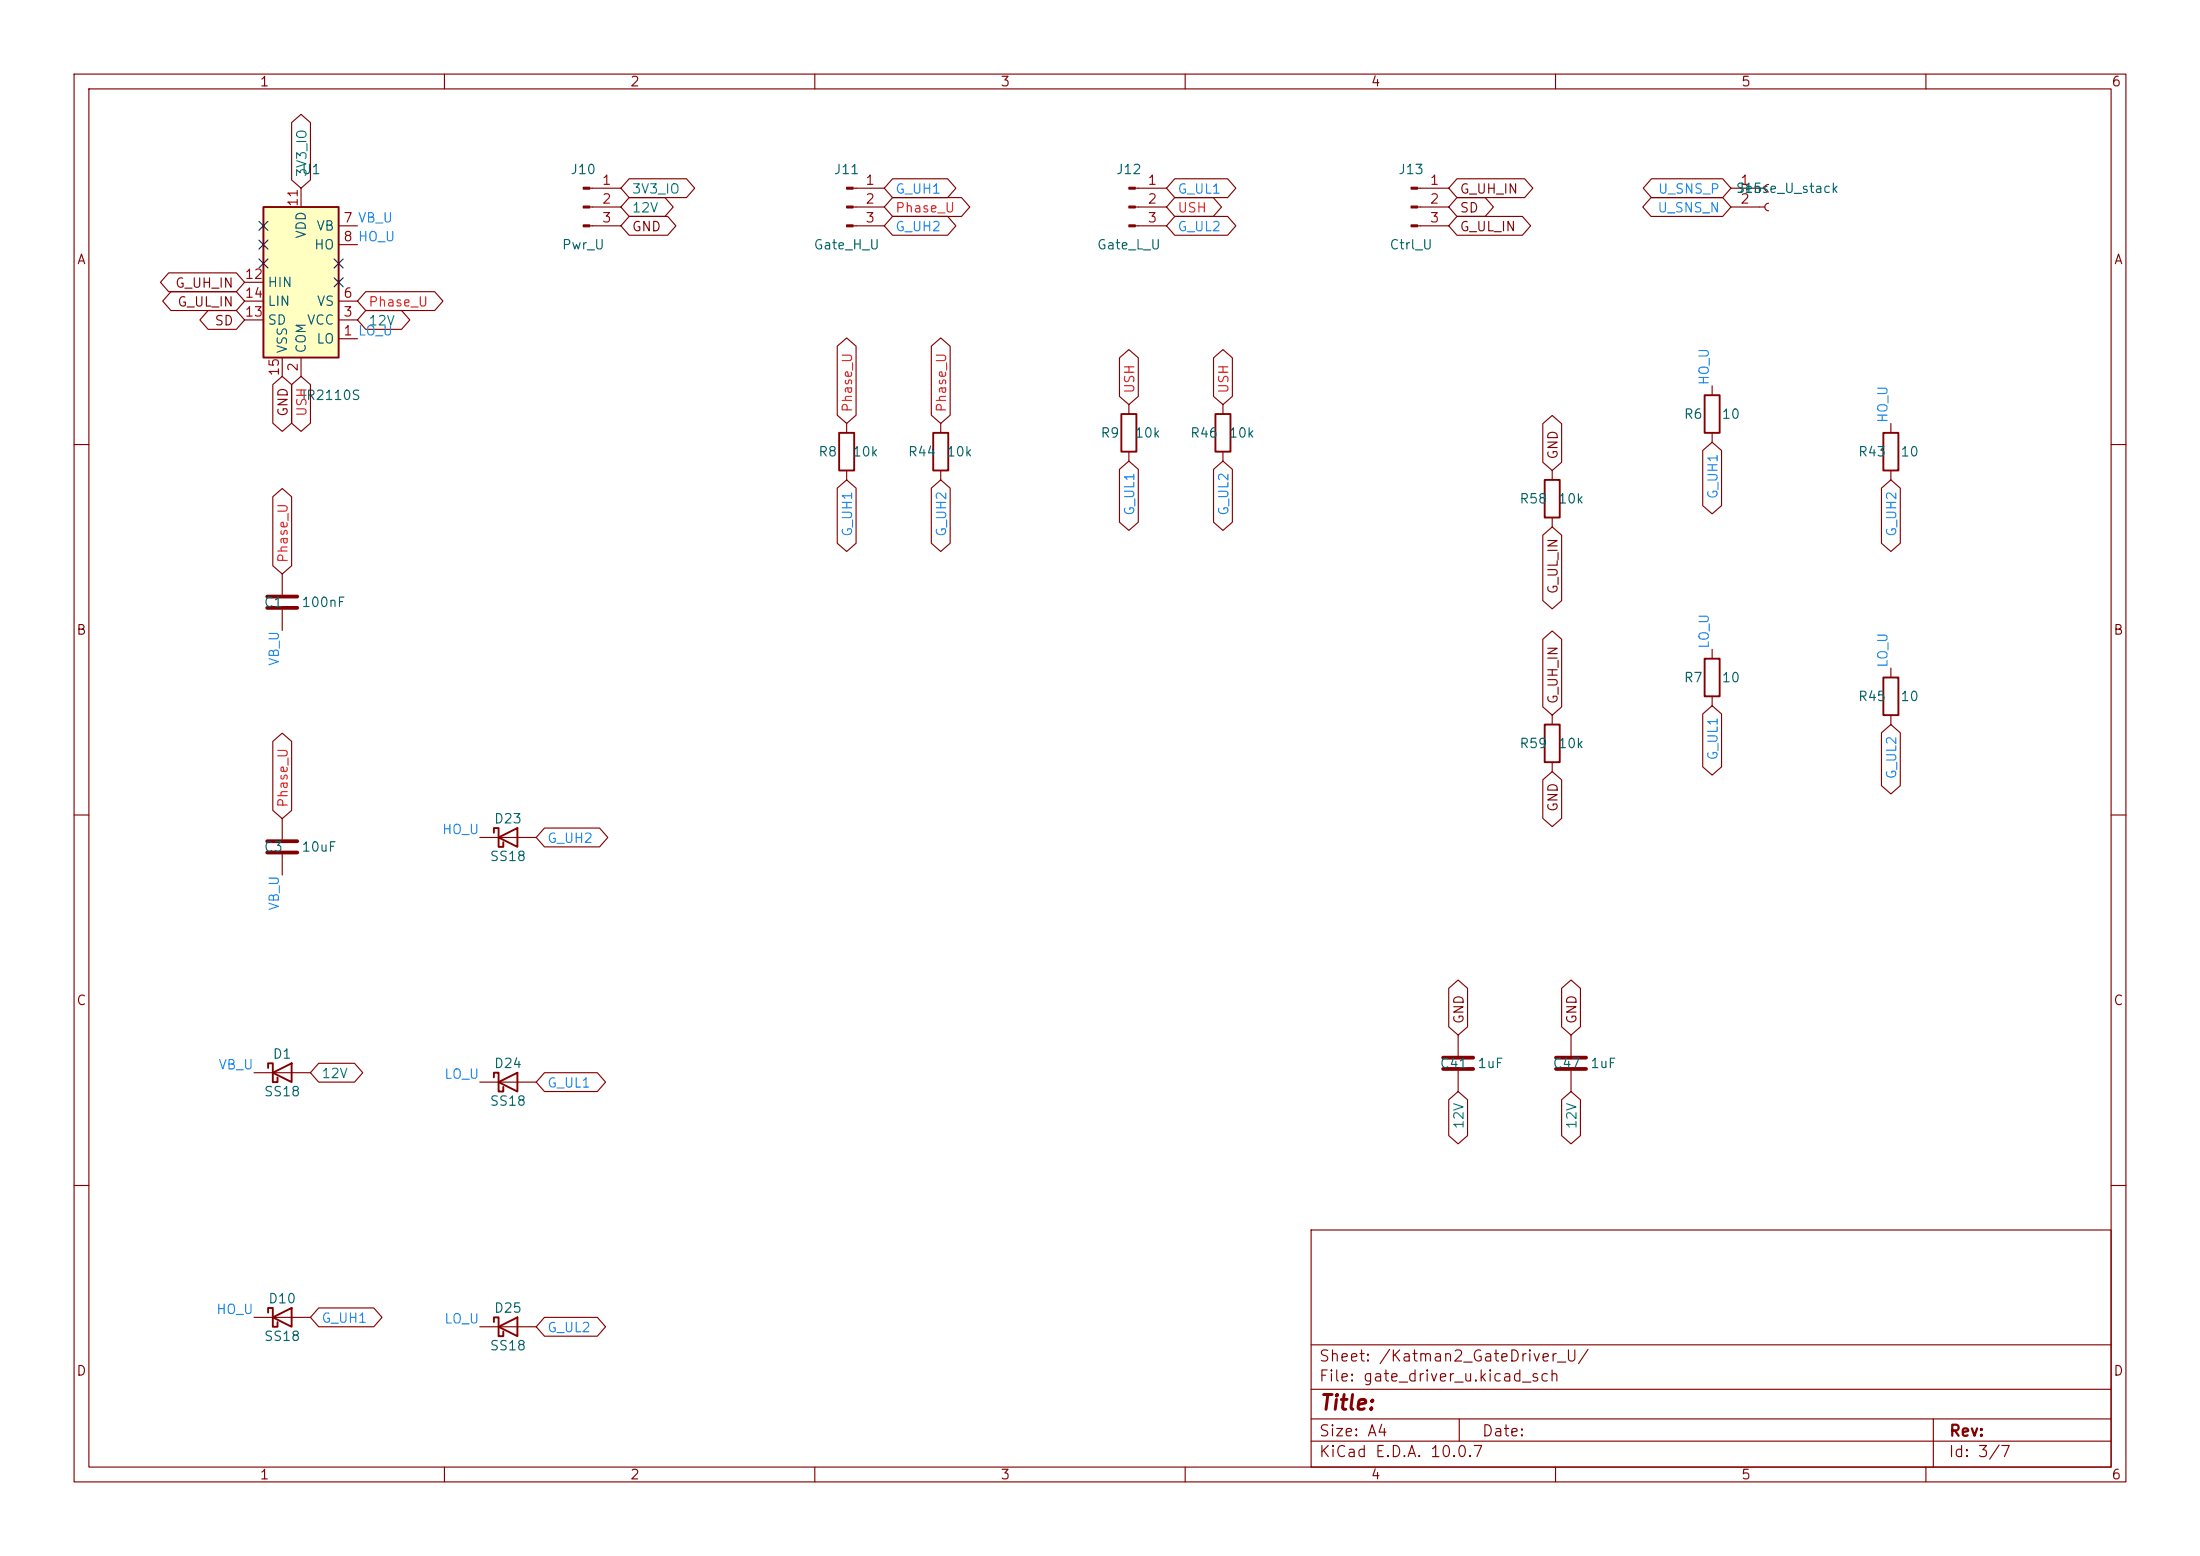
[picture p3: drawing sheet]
<svg xmlns="http://www.w3.org/2000/svg" width="297mm" height="210mm" viewBox="0 0 297 210" stroke-linecap="round" stroke-linejoin="round" font-family="sans-serif">
<g fill="none" stroke="#840000" stroke-width=".15">
<path d="M10 10h277v190h-277zM12 12h273v186h-273zM60 10v2M110 10v2M160 10v2M210 10v2M260 10v2M79.6 25.4h4.2M79.6 27.9h4.2M79.6 30.5h4.2M153.3 25.4h4.2M153.3 27.9h4.2"/>
<path d="M153.3 30.5h4.2M10 60h2M285 60h2M10 110h2M285 110h2M10 160h2M177 166h108v32h-108zM285 160h2M60 198v2M110 198v2M160 198v2M177 194.5h108"/>
<path d="M177 191.5h108M177 187.5h108M177 181.5h108M197 191.5v3M210 198v2M260 198v2M261 191.5v6.5"/>
</g>
<g fill="#840000" stroke="#840000" stroke-width=".15">
<path d="M78.7 25.3h.9v.2h-.9z"/>
<path d="M78.7 27.8h.9v.3h-.9z"/>
<path d="M78.7 30.4h.9v.2h-.9z"/>
<path d="M152.4 25.3h.9v.2h-.9z"/>
<path d="M152.4 27.8h.9v.3h-.9z"/>
<path d="M152.4 30.4h.9v.2h-.9z"/>
</g>
<path d="M35.6 27.9h10.1v20.4h-10.1z" fill="#ffffc2"/>
<g fill="none" stroke="#840000" stroke-width=".25">
<path d="M35.6 27.9h10.1v20.4h-10.1zM113.3 58.4h2v5.1h-2zM126 58.4h2v5.1h-2zM151.4 55.9h2v5.1h-2zM164.1 55.9h2v5.1h-2zM230.1 53.3h2.1v5.1h-2.1zM254.3 58.4h2v5.1h-2zM208.5 64.8h2.1v5.1h-2.1zM208.5 97.8h2.1v5.1h-2.1zM230.1 88.9h2.1v5.1h-2.1zM254.3 91.4h2v5.1h-2zM66.7 112.4v-.6h.6v2.5h.6v-.6"/>
<path d="M67.3 113l2.5-1.2v2.5zM36.2 144.1v-.6h.6v2.6h.7v-.7M36.8 144.8l2.6-1.3v2.6zM66.7 145.4v-.6h.6v2.5h.6v-.6M67.3 146.1l2.5-1.3v2.5zM36.2 177.2v-.7h.6v2.6h.7v-.7M36.8 177.8l2.6-1.3v2.6zM66.7 178.4v-.6h.6v2.5h.6v-.6M67.3 179.1l2.5-1.3v2.5z"/>
</g>
<g fill="none" stroke="#840000" stroke-width=".15">
<path d="M39.4 16.5l1.2-1.1 1.3 1.1v7.8l-1.3 1.1-1.2-1.1zM22.8 36.8h9.1l1.1 1.3-1.1 1.3h-9.1l-1.1-1.3zM23.1 39.4h8.8l1.1 1.2-1.1 1.3h-8.8l-1.1-1.3zM33 38.1h2.6M40.6 25.4v2.5M45.7 30.5h2.6M45.7 33h2.6M49.4 39.4h9.3l1.1 1.2-1.1 1.3h-9.3l-1.1-1.3zM84.9 29.2h5.2l1.1 1.3-1.1 1.3h-5.2l-1.1-1.3zM84.9 26.7h4.9l1.1 1.2-1.1 1.3h-4.9l-1.1-1.3zM84.9 24.1h7.8l1.1 1.3-1.1 1.3h-7.8l-1.1-1.3zM115.2 30.5h4.2"/>
<path d="M115.2 25.4h4.2M115.2 27.9h4.2M120.5 26.7h9.3l1.1 1.2-1.1 1.3h-9.3l-1.1-1.3zM120.5 29.2h7.4l1.1 1.3-1.1 1.3h-7.4l-1.1-1.3zM120.5 24.1h7.4l1.1 1.3-1.1 1.3h-7.4l-1.1-1.3zM158.6 24.1h7.1l1.1 1.3-1.1 1.3h-7.1l-1.1-1.3zM158.6 26.7h5.2l1.1 1.2-1.1 1.3h-5.2l-1.1-1.3zM158.6 29.2h7.1l1.1 1.3-1.1 1.3h-7.1l-1.1-1.3zM191.4 30.5h4.2M191.4 25.4h4.2M191.4 27.9h4.2M196.7 24.1h9.1l1.1 1.3-1.1 1.3h-9.1l-1.1-1.3z"/>
<path d="M196.7 26.7h3.8l1.1 1.2-1.1 1.3h-3.8l-1.1-1.3zM196.7 29.2h8.8l1.1 1.3-1.1 1.3h-8.8l-1.1-1.3zM222.9 26.7h9.7l1.1 1.2-1.1 1.3h-9.7l-1.1-1.3zM222.9 24.1h9.7l1.1 1.3-1.1 1.3h-9.7l-1.1-1.3zM233.7 25.4h4.6M233.7 27.9h4.6M238.8 24.9a.51 .51 0 0 0-.5 .5 .51 .51 0 0 0 .5 .5M238.8 27.4a.51 .51 0 0 0-.5 .5 .51 .51 0 0 0 .5 .5M28.1 41.9h3.8l1.1 1.3-1.1 1.3h-3.8l-1.1-1.3zM33 43.2h2.6M33 40.6h2.6M36.8 51.9l1.3-1.1 1.3 1.1v5.2l-1.3 1.1-1.3-1.1z"/>
<path d="M38.1 48.3v2.5M39.4 51.9l1.2-1.1 1.3 1.1v5.2l-1.3 1.1-1.2-1.1zM40.6 48.3v2.5M45.7 45.7h2.6M45.7 43.2h2.6M45.7 40.6h2.6M49.4 41.9h4.8l1.1 1.3-1.1 1.3h-4.8l-1.1-1.3zM113 46.7l1.3-1.1 1.3 1.1v9.3l-1.3 1.2-1.3-1.2zM114.3 57.2v1.2M125.7 46.7l1.3-1.1 1.3 1.1v9.3l-1.3 1.2-1.3-1.2zM127 57.2v1.2M151.1 48.3l1.3-1.1 1.3 1.1v5.2l-1.3 1.1-1.3-1.1z"/>
<path d="M152.4 54.6v1.3M163.8 48.3l1.3-1.1 1.3 1.1v5.2l-1.3 1.1-1.3-1.1zM165.1 54.6v1.3M208.3 57.2l1.2-1.1 1.3 1.1v5.2l-1.3 1.1-1.2-1.1zM231.1 52.1v1.2M231.1 58.4v1.3M255.3 57.2v1.2M36.8 67l1.3-1.1 1.3 1.1v9.4l-1.3 1.1-1.3-1.1zM38.1 77.5v2.8M113 65.9l1.3-1.1 1.3 1.1v7.4l-1.3 1.1-1.3-1.1zM114.3 63.5v1.3M125.7 65.9l1.3-1.1 1.3 1.1v7.4l-1.3 1.1-1.3-1.1z"/>
<path d="M127 63.5v1.3M151.1 63.3l1.3-1.1 1.3 1.1v7.2l-1.3 1.1-1.3-1.1zM152.4 61v1.2M163.8 63.3l1.3-1.1 1.3 1.1v7.2l-1.3 1.1-1.3-1.1zM165.1 61v1.2M208.3 72.2l1.2-1.1 1.3 1.1v8.9l-1.3 1.1-1.2-1.1zM209.5 63.5v1.3M209.5 69.9v1.2M229.9 60.8l1.2-1.1 1.3 1.1v7.4l-1.3 1.2-1.2-1.2zM254 65.9l1.3-1.1 1.2 1.1v7.4l-1.2 1.1-1.3-1.1zM255.3 63.5v1.3M38.1 82.3v2.8"/>
<path d="M208.3 86.3l1.2-1.1 1.3 1.1v9.1l-1.3 1.1-1.2-1.1zM209.5 96.5v1.3M229.9 96.4l1.2-1.1 1.3 1.1v7.1l-1.3 1.1-1.2-1.1zM231.1 87.6v1.3M231.1 94v1.3M254 98.9l1.3-1.1 1.2 1.1v7.1l-1.2 1.2-1.3-1.2zM255.3 90.2v1.2M255.3 96.5v1.3M36.8 100.1l1.3-1.1 1.3 1.1v9.3l-1.3 1.1-1.3-1.1zM38.1 110.5v2.8M38.1 115.3v2.8M64.8 113h7.6"/>
<path d="M73.5 111.8h7.4l1.2 1.2-1.2 1.3h-7.4l-1.1-1.3zM208.3 105.3l1.2-1.2 1.3 1.2v5.2l-1.3 1.1-1.2-1.1zM209.5 102.9v1.2M195.6 133.4l1.2-1.1 1.3 1.1v5.2l-1.3 1.1-1.2-1.1zM196.8 139.7v2.8M210.8 133.4l1.3-1.1 1.3 1.1v5.2l-1.3 1.1-1.3-1.1zM212.1 139.7v2.8M34.3 144.8h7.6M43 143.5h4.9l1.1 1.3-1.1 1.3h-4.9l-1.1-1.3zM64.8 146.1h7.6M73.5 144.8h7.1l1.2 1.3-1.2 1.2h-7.1l-1.1-1.2zM195.6 148.4l1.2-1.1 1.3 1.1v4.9l-1.3 1.1-1.2-1.1z"/>
<path d="M196.8 144.5v2.8M210.8 148.4l1.3-1.1 1.3 1.1v4.9l-1.3 1.1-1.3-1.1zM212.1 144.5v2.8M34.3 177.8h7.6M43 176.5h7.5l1.1 1.3-1.1 1.3h-7.5l-1.1-1.3zM64.8 179.1h7.6M73.5 177.8h7.1l1.2 1.3-1.2 1.2h-7.1l-1.1-1.2z"/>
</g>
<g fill="#840000" stroke="#840000" stroke-width=".15">
<path d="M114.3 25.3h.9v.2h-.9z"/>
<path d="M114.3 27.8h.9v.3h-.9z"/>
<path d="M114.3 30.4h.9v.2h-.9z"/>
<path d="M190.5 25.3h.9v.2h-.9z"/>
<path d="M190.5 27.8h.9v.3h-.9z"/>
<path d="M190.5 30.4h.9v.2h-.9z"/>
</g>
<path d="M36.1 80.5h4M36.1 82h4M36.1 113.5h4M36.1 115.1h4M194.8 142.7h4.1M194.8 144.3h4.1M210.1 142.7h4M210.1 144.3h4" fill="none" stroke="#840000" stroke-width=".51"/>
<path d="M35 29.9l1.2 1.2M35 35l1.2 1.2M35 32.4l1.2 1.2M36.2 29.9l-1.2 1.2M36.2 35l-1.2 1.2M36.2 32.4l-1.2 1.2M45.1 37.5l1.2 1.2M45.1 35l1.2 1.2M46.3 37.5l-1.2 1.2M46.3 35l-1.2 1.2" fill="none" stroke="#000084" stroke-width=".15"/>
<text font-size="2" fill="#840000" x="178" y="190.8">Title:</text>
<g font-size="1.5" fill="#840000">
<text x="178" y="184.1">Sheet: /Katman2_GateDriver_U/</text>
<text x="178" y="186.8">File: gate_driver_u.kicad_sch</text>
<text x="178" y="197">KiCad E.D.A. 10.0.7</text>
<text x="178" y="194.2">Size: A4</text>
<text x="200" y="194.2">Date:</text>
<text x="263" y="197">Id: 3/7</text>
<text x="263" y="194.2">Rev:</text>
</g>
<g font-size="1.3" fill="#840000">
<text x="35" y="12">1</text>
<text x="85" y="12">2</text>
<text x="135" y="12">3</text>
<text x="185" y="12">4</text>
<text x="235" y="12">5</text>
<text x="285" y="12">6</text>
<text x="197" y="26.5">G_UH_IN</text>
<text x="197" y="29">SD</text>
<text x="10.3" y="36">A</text>
<text x="85.2" y="31.5">GND</text>
<text x="197" y="31.5">G_UL_IN</text>
<text x="285.3" y="36">A</text>
<text x="23.6" y="39.2">G_UH_IN</text>
<text x="23.9" y="41.7">G_UL_IN</text>
<text x="28.9" y="44.2">SD</text>
<text x="39.2" y="56.3" transform="rotate(-90 39.2 56.3)">GND</text>
<text x="210.6" y="62.1" transform="rotate(-90 210.6 62.1)">GND</text>
<text x="210.6" y="80.3" transform="rotate(-90 210.6 80.3)">G_UL_IN</text>
<text x="10.2" y="86">B</text>
<text x="285.2" y="86">B</text>
<text x="210.6" y="95.1" transform="rotate(-90 210.6 95.1)">G_UH_IN</text>
<text x="210.6" y="109.7" transform="rotate(-90 210.6 109.7)">GND</text>
<text x="10.2" y="136">C</text>
<text x="285.2" y="136">C</text>
<text x="197.9" y="138.3" transform="rotate(-90 197.9 138.3)">GND</text>
<text x="213.1" y="138.3" transform="rotate(-90 213.1 138.3)">GND</text>
<text x="10.2" y="186">D</text>
<text x="285.2" y="186">D</text>
<text x="35" y="200">1</text>
<text x="85" y="200">2</text>
<text x="135" y="200">3</text>
<text x="185" y="200">4</text>
<text x="235" y="200">5</text>
<text x="285" y="200">6</text>
</g>
<g font-size="1.3" fill="#006464">
<text x="40.6" y="23.8">U1</text>
<text x="76.9" y="23.8">J10</text>
<text x="112.5" y="23.8">J11</text>
<text x="150.6" y="23.8">J12</text>
<text x="188.7" y="23.8">J13</text>
<text x="234.2" y="26.4">Sense_U_stack</text>
<text x="234.4" y="26.4">J15</text>
<text x="41.6" y="32.3" transform="rotate(-90 41.6 32.3)">VDD</text>
<text x="42.3" y="34">HO</text>
<text x="42.6" y="31.4">VB</text>
<text x="75.8" y="34">Pwr_U</text>
<text x="109.8" y="34">Gate_H_U</text>
<text x="148" y="34">Gate_L_U</text>
<text x="187.5" y="34">Ctrl_U</text>
<text x="36" y="39.1">HIN</text>
<text x="36" y="41.6">LIN</text>
<text x="42.7" y="41.6">VS</text>
<text x="36" y="44.1">SD</text>
<text x="39.1" y="47.8" transform="rotate(-90 39.1 47.8)">VSS</text>
<text x="41.4" y="44.1">VCC</text>
<text x="41.6" y="47.8" transform="rotate(-90 41.6 47.8)">COM</text>
<text x="42.6" y="46.7">LO</text>
<text x="40.6" y="54.3">IR2110S</text>
<text x="148.5" y="59.4">R9</text>
<text x="153.1" y="59.4">10k</text>
<text x="160.6" y="59.4">R46</text>
<text x="165.8" y="59.4">10k</text>
<text x="227.2" y="56.8">R6</text>
<text x="232.3" y="56.8">10</text>
<text x="110.4" y="61.9">R8</text>
<text x="115" y="61.9">10k</text>
<text x="122.5" y="61.9">R44</text>
<text x="127.7" y="61.9">10k</text>
<text x="250.8" y="61.9">R43</text>
<text x="256.5" y="61.9">10</text>
<text x="205" y="68.3">R58</text>
<text x="210.2" y="68.3">10k</text>
<text x="35.5" y="82.2">C1</text>
<text x="40.6" y="82.2">100nF</text>
<text x="227.2" y="92.4">R7</text>
<text x="232.3" y="92.4">10</text>
<text x="250.8" y="94.9">R45</text>
<text x="256.5" y="94.9">10</text>
<text x="205" y="101.3">R59</text>
<text x="210.2" y="101.3">10k</text>
<text x="66.6" y="111.5">D23</text>
<text x="35.5" y="115.3">C3</text>
<text x="40.6" y="115.3">10uF</text>
<text x="66" y="116.5">SS18</text>
<text x="36.7" y="143.2">D1</text>
<text x="35.6" y="148.3">SS18</text>
<text x="66" y="149.6">SS18</text>
<text x="66.6" y="144.5">D24</text>
<text x="194.3" y="144.5">C41</text>
<text x="199.4" y="144.5">1uF</text>
<text x="209.5" y="144.5">C47</text>
<text x="214.6" y="144.5">1uF</text>
<text x="36.1" y="176.2">D10</text>
<text x="66.6" y="177.5">D25</text>
<text x="35.6" y="181.3">SS18</text>
<text x="66" y="182.6">SS18</text>
</g>
<g font-size="1.3" fill="#19bb19">
<text x="41.7" y="24" transform="rotate(-90 41.7 24)">3V3_IO</text>
<text x="85.2" y="29">12V</text>
<text x="85.2" y="26.5">3V3_IO</text>
<text x="49.7" y="44.2">12V</text>
<text x="43.3" y="145.8">12V</text>
<text x="197.9" y="152.5" transform="rotate(-90 197.9 152.5)">12V</text>
<text x="213.1" y="152.5" transform="rotate(-90 213.1 152.5)">12V</text>
</g>
<g font-size="1.3" fill="#a90000">
<text x="40.5" y="28" transform="rotate(-90 40.5 28)">11</text>
<text x="81.2" y="25.3">1</text>
<text x="81.2" y="27.8">2</text>
<text x="116.7" y="25.3">1</text>
<text x="116.7" y="27.8">2</text>
<text x="154.8" y="25.3">1</text>
<text x="154.8" y="27.8">2</text>
<text x="192.9" y="25.3">1</text>
<text x="192.9" y="27.8">2</text>
<text x="234.9" y="25.3">1</text>
<text x="234.9" y="27.8">2</text>
<text x="46.3" y="30.3">7 VB_U</text>
<text x="46.3" y="32.9">8 HO_U</text>
<text x="81.2" y="30.3">3</text>
<text x="116.7" y="30.3">3</text>
<text x="154.8" y="30.3">3</text>
<text x="192.9" y="30.3">3</text>
<text x="33" y="38">12</text>
<text x="33" y="40.5">14</text>
<text x="46.3" y="40.5">6</text>
<text x="33" y="43">13</text>
<text x="46.3" y="45.6">1 LO_U</text>
<text x="46.3" y="43">3</text>
<text x="38" y="50.9" transform="rotate(-90 38 50.9)">15</text>
<text x="40.5" y="50.3" transform="rotate(-90 40.5 50.3)">2</text>
</g>
<g font-size="1.3" fill="#ff1919">
<text x="120.8" y="29">Phase_U</text>
<text x="158.9" y="29">USH</text>
<text x="49.7" y="41.7">Phase_U</text>
<text x="153.5" y="53.2" transform="rotate(-90 153.5 53.2)">USH</text>
<text x="166.2" y="53.2" transform="rotate(-90 166.2 53.2)">USH</text>
<text x="41.7" y="56.3" transform="rotate(-90 41.7 56.3)">USH</text>
<text x="115.4" y="55.7" transform="rotate(-90 115.4 55.7)">Phase_U</text>
<text x="128.1" y="55.7" transform="rotate(-90 128.1 55.7)">Phase_U</text>
<text x="39.2" y="76.1" transform="rotate(-90 39.2 76.1)">Phase_U</text>
<text x="39.2" y="109.1" transform="rotate(-90 39.2 109.1)">Phase_U</text>
</g>
<g font-size="1.3" fill="#1985ff">
<text x="120.8" y="26.5">G_UH1</text>
<text x="158.9" y="26.5">G_UL1</text>
<text x="223.7" y="29">U_SNS_N</text>
<text x="223.7" y="26.5">U_SNS_P</text>
<text x="120.8" y="31.5">G_UH2</text>
<text x="158.9" y="31.5">G_UL2</text>
<text x="231" y="52.1" transform="rotate(-90 231 52.1)">HO_U</text>
<text x="255.1" y="57.2" transform="rotate(-90 255.1 57.2)">HO_U</text>
<text x="153.5" y="69.7" transform="rotate(-90 153.5 69.7)">G_UL1</text>
<text x="166.2" y="69.7" transform="rotate(-90 166.2 69.7)">G_UL2</text>
<text x="232.2" y="67.5" transform="rotate(-90 232.2 67.5)">G_UH1</text>
<text x="115.4" y="72.5" transform="rotate(-90 115.4 72.5)">G_UH1</text>
<text x="128.1" y="72.5" transform="rotate(-90 128.1 72.5)">G_UH2</text>
<text x="256.3" y="72.5" transform="rotate(-90 256.3 72.5)">G_UH2</text>
<text x="38" y="90" transform="rotate(-90 38 90)">VB_U</text>
<text x="231" y="87.7" transform="rotate(-90 231 87.7)">LO_U</text>
<text x="255.1" y="90.2" transform="rotate(-90 255.1 90.2)">LO_U</text>
<text x="232.2" y="102.7" transform="rotate(-90 232.2 102.7)">G_UL1</text>
<text x="256.3" y="105.3" transform="rotate(-90 256.3 105.3)">G_UL2</text>
<text x="59.6" y="112.9">HO_U</text>
<text x="73.8" y="114.1">G_UH2</text>
<text x="38" y="123" transform="rotate(-90 38 123)">VB_U</text>
<text x="29.4" y="144.7">VB_U</text>
<text x="59.9" y="145.9">LO_U</text>
<text x="73.8" y="147.1">G_UL1</text>
<text x="29.1" y="177.7">HO_U</text>
<text x="43.3" y="178.9">G_UH1</text>
<text x="59.9" y="178.9">LO_U</text>
<text x="73.8" y="180.1">G_UL2</text>
</g>
</svg>
